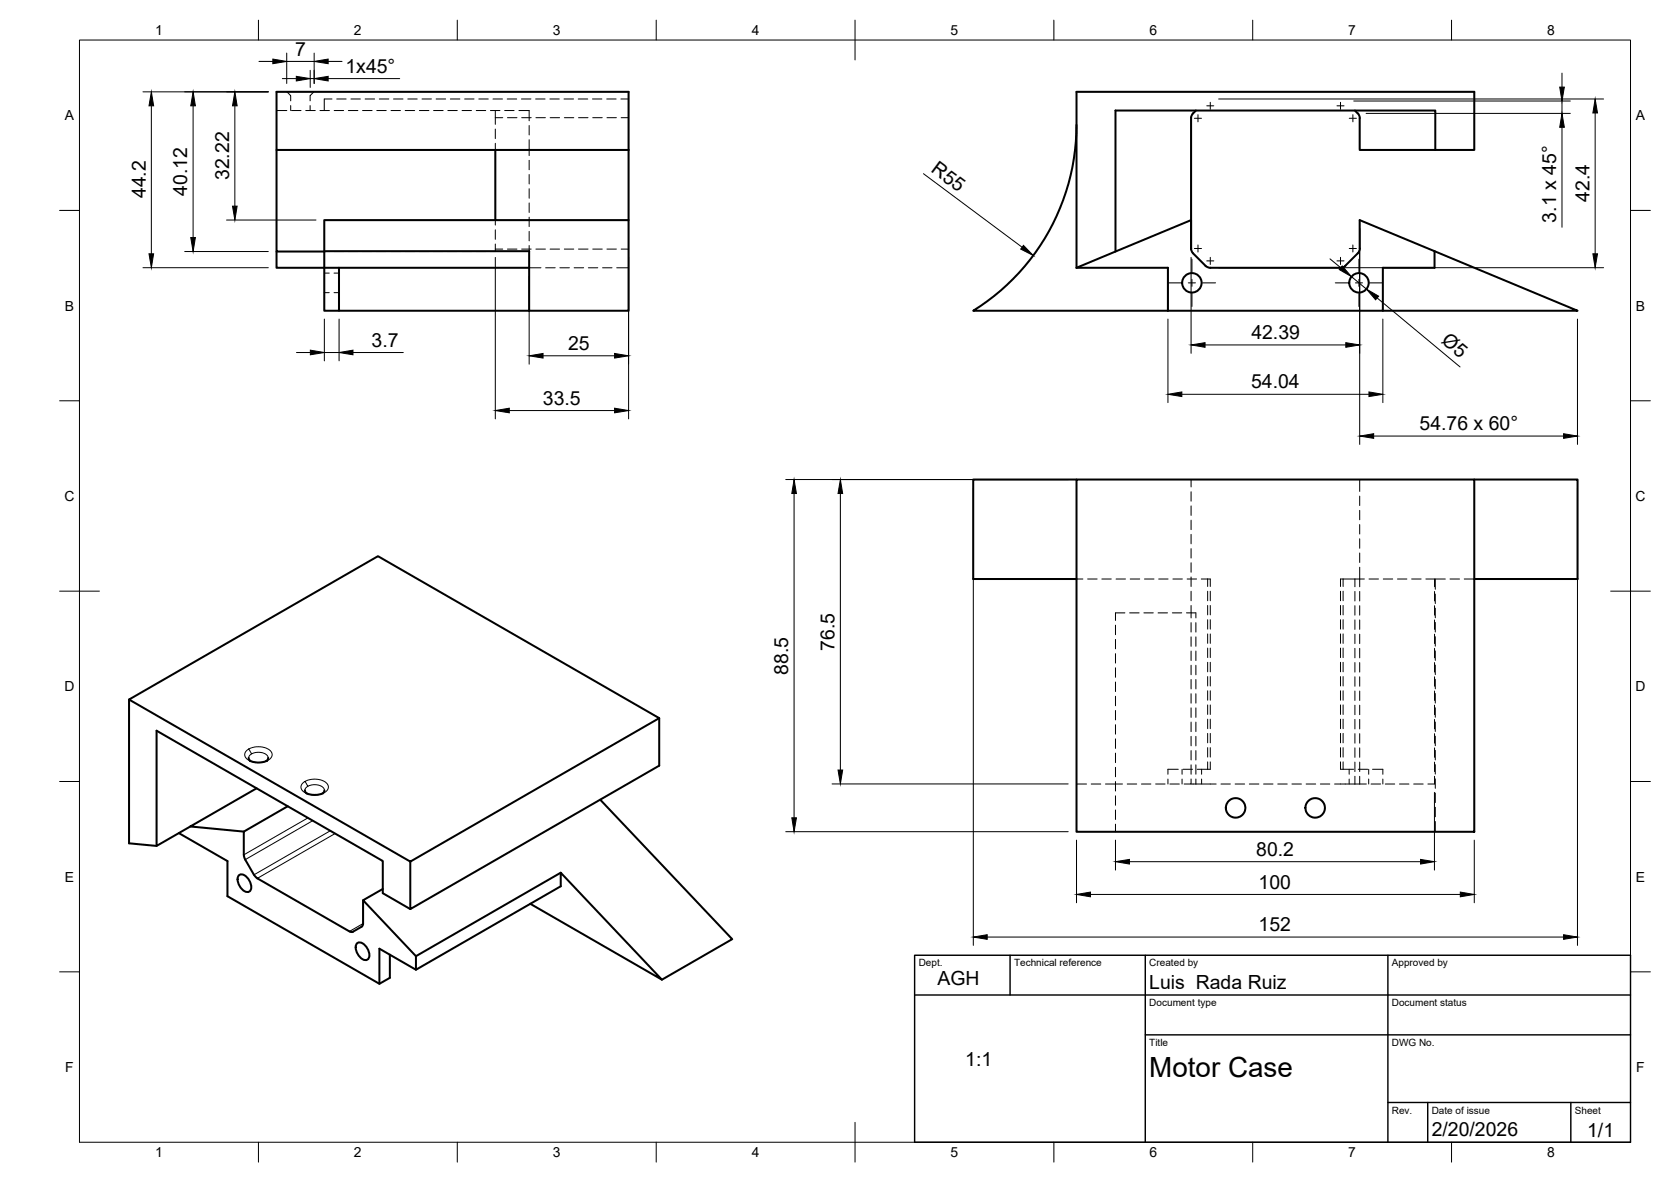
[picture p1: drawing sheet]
<svg xmlns="http://www.w3.org/2000/svg" width="420mm" height="297mm" viewBox="0 0 420 297" stroke-linecap="round" stroke-linejoin="round" font-family="sans-serif">
<!-- layer: Visible -->
<g fill="none" stroke="#000" stroke-width=".51">
<path d="M69.5 37.7v25.5h12M124.5 37.7v17.6M158.1 37.7h-88.6v-14.6h88.6v32.2M270.7 31.4a55 55 0 0 1-26 46.7h49M299.5 29.6v33M300.7 27.8l-.9 .9-.3 .9M340.7 27.8a2.46 2.46 0 0 1 1.2 1.9M341.9 29.7v8h19M360.9 37.7v-9.9h-80.4v35.4l19-7.9 .1 7.8 3.5 3.7M360.9 37.7h9.8v-14.6h-100v44.2M69.5 63.2v4.1h12M81.5 67.3v-4.2h51.6v15"/>
<path d="M81.5 63.1v-7.8h76.6v22.8h-25M81.5 67.3v10.8h51.6M81.5 67.3h51.6M85.2 67.3v10.8M270.7 67.3h23v10.8M280.5 63.2l-9.8 4.1M303.1 66.8l.6 .4 .6 .1h32.8l.6-.1 .6-.4M360.7 63.1l36 15h-49M360.7 63.1l-18.8-7.8-.1 7.8-3.5 3.7M360.7 63.1v4.2h-13v10.8h-54M270.7 120.5h-26v25h26M270.7 120.5h100v88.5h-100z"/>
<path d="M370.7 120.5h26v25h-26M32.4 175.8l62.6-36 70.8 40.7-62.6 36zM32.4 175.8v36.1l7 .7M62.5 190.5l.4 .7 1.3 .4h1.5l1.4-.4M64.5 198.1l-16.6 9.6 13.4 1.3M67.4 190.5l-.4 .7M76.7 198.6l.3 .7 1.3 .4h1.5l1.4-.3M81.6 198.6l-.4 .8M165.8 180.5v11.9l-62.6 36.1v-12M45 209.4l12.2 7v8.8l38.2 22 2.6-1.5v-5.8M47.9 207.7l-8.5 4.9v-29l56.8 32.8v8.1l7 4M61.3 214.8l.4 1.2 2.2 3.8 .8 .9"/>
<path d="M72.3 202.6l-11 6.4v5.8M141 219.3l-36.4 21v3.4M150.9 201l33.2 35-17.7 10.2M60 220.1a1.52 1.52 0 0 1 2.3 .6 2.59 2.59 0 0 1 .4 3.4 2.15 2.15 0 0 1-2.5-1.4 2.74 2.74 0 0 1-.2-2.6zM64.7 220.7l23.2 13.4 .8 .1 2.2-1.3M89.7 237.2a1.52 1.52 0 0 1 2.3 .6 2.59 2.59 0 0 1 .4 3.4 2.15 2.15 0 0 1-2.5-1.4 2.74 2.74 0 0 1-.2-2.6zM91.3 226.2v5.9l-.4 .8M96.2 223.4l-4.9 2.8 13.3 14.1M133.3 227.1l33.1 19.1-25.4-26.9v3.4l-36.4 21-9.2-5.3v8.8"/>
<circle cx="299.7" cy="71.1" r="2.44"/>
<circle cx="341.7" cy="71.1" r="2.44"/>
<circle cx="310.7" cy="203" r="2.46"/>
<circle cx="330.7" cy="203" r="2.46"/>
</g>
<!-- layer: Hidden -->
<g fill="none" stroke="#000" stroke-width=".25">
<path d="M69.5 27.8h2.6M72.1 23.1l1 1v1.2M73.1 26.5v1.3M73.3 27.8h2.4M76.9 27.8h2.4M78 26.5v1.3M79 23.1l-1 1v1.2M80.5 27.8h2.3M83.5 24.9h-2v2.9M84 27.8h2.4M84.7 24.9h2.3M87.6 27.8h2.4"/>
<path d="M88.2 24.9h2.4M91.2 27.8h2.4M91.8 24.9h2.4M94.7 27.8h2.4M95.4 24.9h2.4M98.3 27.8h2.4M99 24.9h2.3M101.9 27.8h2.4M102.5 24.9h2.4M105.5 27.8h2.3M106.1 24.9h2.4M109 27.8h2.4"/>
<path d="M109.7 24.9h2.4M112.6 27.8h2.4M113.2 24.9h2.4M116.2 27.8h2.4M116.8 24.9h2.4M119.7 27.8h2.4M120.4 24.9h2.4M123.3 27.8h2.4M124 24.9h2.3M124.5 27.8v1.8M124.5 29.6v1.6M124.5 32.4v2.4"/>
<path d="M124.5 36v1.7M124.5 29.6h1.9M126.9 27.8h2.4M127.5 24.9h2.4M127.6 29.6h2.4M130.5 27.8h2.6v2.6M131.1 24.9h2.4M131.2 29.6h2.4M133.1 31.5v2.4M133.1 35.1v4M134.7 24.9h2.4M134.7 29.6h2.4"/>
<path d="M138.3 24.9h2.3M138.3 29.6h2.4M141.8 24.9h2.4M141.9 29.6h2.4M145.4 24.9h2.4M145.5 29.6h2.3M149 24.9h2.3M149 29.6h2.4M152.5 24.9h2.4M152.6 29.6h2.4M156.1 24.9h2M156.2 29.6h1.9"/>
<path d="M124.5 55.3v1.3M124.5 57.7v2.4M133.1 40.3v2.4M133.1 43.9v2.3M133.1 47.4v2.4M133.1 51v2.4M133.1 54.6v2.3M133.1 58.2v2.3M81.5 63.2h1.3M81.5 68.6h1.3M81.5 73.5h1.3M84 63.2h2.4"/>
<path d="M84 68.6h1.2M84 73.5h1.2M87.6 63.2h2.3M91.1 63.2h2.4M94.7 63.2h2.4M98.3 63.2h2.4M101.9 63.2h2.3M105.4 63.2h2.4M109 63.2h2.4M112.6 63.2h2.4M116.1 63.2h2.4M119.7 63.2h2.4"/>
<path d="M124.5 61.3v1.9h-1.2M124.5 62.6h1.9M127.6 62.6h2.4M131.2 62.6h2.4M133.1 61.7v1.4M133.1 67.3h2.9M134.7 62.6h2.4M137.2 67.3h2.4M138.3 62.6h2.4M140.8 67.3h2.4M141.9 62.6h2.4M144.4 67.3h2.3"/>
<path d="M145.5 62.6h2.3M147.9 67.3h2.4M149 62.6h2.4M151.5 67.3h2.4M152.6 62.6h2.4M155.1 67.3h3M156.2 62.6h1.9M299.5 120.5v1.9M299.5 123.6v2.3M299.5 127.1v2.4M299.5 130.7v2.4M299.5 134.3v2.4"/>
<path d="M299.5 137.9v2.3M341.9 120.5v3M341.9 124.7v2.3M341.9 128.3v2.3M341.9 131.8v2.4M341.9 135.4v2.4M341.9 139v2.4M270.7 145.5h1.6M273.5 145.5h2.4M277.1 145.5h2.3M280.5 157.1v2.4M280.6 145.5h2.4"/>
<path d="M282.9 154h-2.4v1.9M284 154h2.4M284.2 145.5h2.4M287.6 154h2.4M287.8 145.5h2.4M291.2 154h2.4M291.3 145.5h2.4M294.8 154h2.3M294.9 145.5h2.4M298.3 154h2.4v1.3M298.5 145.5h2.4M299.5 141.4v2.4"/>
<path d="M299.5 145v2.4M299.5 148.6v2.4M299.5 152.2v3.1M299.5 156.5v2.3M300.7 156.5v2.3M302 145.5h2.3v1.9M303.7 145.5v1.9M303.7 148.6v2.4M303.7 152.2v2.3M303.7 155.7v2.4M303.7 159.3v2.4M304.3 148.6v2.4"/>
<path d="M304.3 152.2v2.3M304.3 155.7v2.4M304.3 159.3v2.4M337.1 148.6v2.4M337.1 152.2v2.3M337.1 155.7v2.4M337.1 159.3v2.4M337.7 145.5v1.9M337.7 148.6v2.4M337.7 152.2v2.3M337.7 155.7v2.4M337.7 159.3v2.4"/>
<path d="M340.7 145.5v2M340.7 148.6v2.4M340.7 152.2v2.4M340.7 155.8v2.4M340.7 159.4v2.3M341.9 142.5v5M341.9 148.6v2.4M341.9 152.2v2.4M341.9 155.8v2.4M341.9 159.4v2.3M343 145.5h-5.9v1.9M344.2 145.5h2.4"/>
<path d="M347.8 145.5h2.4M351.4 145.5h2.4M354.9 145.5h2.4M358.5 145.5h2.4v2.6M360.7 145.5v2M360.7 148.6v2.4M360.7 152.2v2.4M360.7 155.8v2.4M360.7 159.4v2.3M360.9 145.5h2.5M360.9 149.3v2.4M360.9 152.9v2.3"/>
<path d="M360.9 156.4v2.4M364.6 145.5h2.4M368.2 145.5h2.5M280.5 160.7v2.4M280.5 164.3v2.3M280.5 167.8v2.4M280.5 171.4v2.4M280.5 175v2.4M280.5 178.5v2.4M299.5 160v2.4M299.5 163.6v2.4M299.5 167.2v2.4"/>
<path d="M299.5 170.8v2.3M299.5 174.3v2.4M299.5 177.9v2.4M300.7 160v2.4M300.7 163.6v2.4M300.7 167.2v2.4M300.7 170.8v2.3M300.7 174.3v2.4M300.7 177.9v2.4M303.7 162.9v2.4M303.7 166.4v2.4M303.7 170v2.4"/>
<path d="M303.7 173.6v2.4M303.7 177.2v2.3M304.3 162.9v2.4M304.3 166.4v2.4M304.3 170v2.4M304.3 173.6v2.4M304.3 177.2v2.3M337.1 162.9v2.4M337.1 166.4v2.4M337.1 170v2.4M337.1 173.6v2.4M337.1 177.2v2.3"/>
<path d="M337.7 162.9v2.4M337.7 166.4v2.4M337.7 170v2.4M337.7 173.6v2.4M337.7 177.2v2.3M340.7 162.9v2.4M340.7 166.5v2.4M340.7 170.1v2.4M340.7 173.7v2.3M340.7 177.2v2.4M341.9 162.9v2.4M341.9 166.5v2.4"/>
<path d="M341.9 170.1v2.4M341.9 173.7v2.3M341.9 177.2v2.4M360.7 162.9v2.4M360.7 166.5v2.4M360.7 170.1v2.4M360.7 173.7v2.3M360.7 177.2v2.4M360.9 160v2.4M360.9 163.6v2.4M360.9 167.1v2.4M360.9 170.7v2.4"/>
<path d="M360.9 174.3v2.4M360.9 177.9v2.3M270.7 197h2.5M274.4 197h2.4M278 197h4.2M280.5 182.1v2.4M280.5 185.7v2.4M280.5 189.3v2.4M280.5 192.8v2.4M280.5 196.4v2.4M280.5 200v2.4M283.4 197h2.4"/>
<path d="M287 197h2.4M290.6 197h2.3M293.7 195.8v1.2M294.2 197h2.3M296.3 193.3h-2.6v1.3M297.2 193.3v1.3M297.2 195.8v1.2M297.5 193.3h2.3M299.5 197h1.2M299.5 195.8v1.2h-1.8M299.5 181.5v2.4M299.5 185v2.4"/>
<path d="M299.5 188.6v2.4M299.5 192.2v2.4M300.7 197h5.1M300.7 181.5v2.4M300.7 185v2.4M300.7 188.6v2.4M300.7 192.2v2.4M300.7 195.8v1.2M302.1 193.3v1.3M302.1 195.8v1.2M303.7 180.7v2.4M303.7 184.3v2.4"/>
<path d="M303.7 187.9v2.4M303.7 191.5v1.8M304.3 191.5v1.8h-3.3M304.3 180.7v2.4M304.3 184.3v2.4M304.3 187.9v2.4M307 197h2.4M310.6 197h2.3M314.1 197h2.4M317.7 197h2.4M321.3 197h2.4M324.8 197h2.4"/>
<path d="M328.4 197h2.4M332 197h2.4M335.6 197h5.1M337.1 191.5v1.8h3.2M337.1 180.7v2.4M337.1 184.3v2.4M337.1 187.9v2.4M337.7 180.7v2.4M337.7 184.3v2.4M337.7 187.9v2.4M337.7 191.5v1.8M339.2 193.3v1.3"/>
<path d="M339.2 195.8v1.2M340.7 197h1.2M340.7 180.8v2.4M340.7 184.4v2.4M340.7 187.9v2.4M340.7 191.5v2.4M340.7 195.1v1.9M341.5 193.3h2.4M341.9 197h1.7M341.9 180.8v2.4M341.9 184.4v2.4M341.9 187.9v2.4"/>
<path d="M341.9 191.5v2.4M341.9 195.1v1.9M344.1 193.3v1.3M344.1 195.8v1.2M344.7 197h2.4M345.1 193.3h2.6v1.3M347.7 195.8v1.2M348.3 197h2.4M351.9 197h2.4M355.5 197h2.3M360.7 195.1v1.9h-1.7M360.7 180.8v2.4"/>
<path d="M360.7 184.4v2.4M360.7 187.9v2.4M360.7 191.5v2.4M360.9 181.4v2.4M360.9 185v2.4M360.9 188.6v2.4M360.9 192.2v2.3M360.9 195.7v2.4M360.9 199.3v2.4M280.5 203.5v2.4M280.5 207.1v1.9M360.9 202.9v2.4"/>
<path d="M360.9 206.4v2.6"/>
</g>
<!-- layer: Visible Narrow -->
<path d="M62.1 188.5l1-.5 .9-.3h1.5l1 .1a1.9 1.9 0 0 1 1.8 2.4 4.6 4.6 0 0 1-6.6 0 1.37 1.37 0 0 1 .4-1.7zM62.5 188.2l.5 .8a.41 .41 0 0 0 .3 .4 .41 .41 0 0 0 .5-.2l1.1-.2 1.2 .2 1 .6 .3 .7M63.2 189.5l-.4 .4-.3 .6M76.1 196.9l.7-.6 1-.4 1.2-.1 1.3 .1a2.13 2.13 0 0 1 2.2 2.3 4.3 4.3 0 0 1-5.2 1.3 1.69 1.69 0 0 1-1.4-2.5zM76.7 196.4l.4 .7a.44 .44 0 0 0 .3 .5 .44 .44 0 0 0 .6-.2l1.4-.2 1 .2 .9 .6 .3 .6M77.4 197.6l-.5 .4-.2 .6M77.4 205.5l-16.1 9.3M78.7 206.2l-17 9.8M83.1 208.8l-19.2 11M84.3 209.5l-19.6 11.2M91.3 232.1l-3.4 2" fill="none" stroke="#000" stroke-width=".25"/>
<!-- layer: BORDER -->
<g fill="none" stroke="#000" stroke-width=".25">
<path d="M20 10.1h390v276.9h-390zM65 5.1v5M115 5.1v5M165 5.1v5M215 5.1v10M265 5.1v5M315 5.1v5M365 5.1v5M15 52.9h5M410 52.9h5M15 100.7h5M410 100.7h5"/>
<path d="M15 148.6h10M405 148.6h10M15 196.4h5M410 196.4h5M15 244.2h5M410 244.2h5M65 287v5M115 287v5M165 287v5M215 282.1v9.9M265 287v5M315 287v5"/>
<path d="M365 287v5"/>
</g>
<!-- layer: TITLEBLOCK -->
<path d="M230 240.1h180v46.9h-180zM230 250h180M254 240.1v9.9M288 240.1v46.9M349 240.1v46.9M288 260.1h122M349 277.1h61M359 277.1v9.9M395 277.1v9.9" fill="none" stroke="#000" stroke-width=".36"/>
<!-- layer: Smart Centers -->
<g fill="none" stroke="#000" stroke-width=".25">
<path d="M300.3 29.7h1.8M301.2 28.8v1.8M303.4 26.6h1.8M304.3 25.7v1.8M336.2 26.6h1.7M337.1 25.7v1.8M339.3 29.7h1.8M340.2 28.8v1.8M293.7 71.1h3.3M298.8 71.1h1.8M299.7 65.1v3.3M299.7 70.2v1.8"/>
<path d="M299.7 73.8v3.2M300.3 62.4h1.8M301.2 61.6v1.7M302.4 71.1h3.2M303.4 65.6h1.8M304.3 64.7v1.8M335.7 71.1h3.3M336.2 65.6h1.7M337.1 64.7v1.8M339.3 62.4h1.8M340.2 61.6v1.7M340.8 71.1h1.8"/>
<path d="M341.7 65.1v3.3M341.7 70.2v1.8M341.7 73.8v3.2M344.4 71.1h3.2"/>
</g>
<!-- layer: FD_Dimensions -->
<g fill="none" stroke="#000" stroke-width=".25">
<path d="M65.1 15.4h3.5M71 19.8h3.5M72.1 13.3v7.7M72.1 15.4h6.9M78 17.7v4.3M78 19.8h1M79 13.3v7.7M82.5 15.4h3.5M82.5 19.8h18M392.7 18.4v3.5M35.9 23.1h31.6M38.1 26.6v37.2"/>
<path d="M48.6 26.6v33.1M59.1 26.6v25.2M306.4 24.9h96.8M340.4 25.4h54.4M343.5 28.5h51.3M392.7 25.4v3.1M392.7 32v25.1M401.1 28.4v35.4M57 55.3h22.5M232.2 43.7l24.8 18.4M341.9 57.4v54.3M35.9 67.3h31.6"/>
<path d="M46.4 63.2h21.1M124.5 64.7v40.6M133.1 69.4v22.1M158.1 64.7v40.6M299.5 64.7v24.1M306.4 67.3h96.8M334.4 65.1l2.7 2.2M339.8 69.5l3.8 3.2M346.3 74.9l20.8 17.3M74.5 88.6h3.5M81.6 80.2v10.5M81.6 88.6h3.7"/>
<path d="M85.3 80.2v10.5M88.8 88.6h12.6M136.5 89.4h18M293.7 80.2v21M297.2 99.1h47M303 86.7h35.4M347.7 80.2v21M396.6 80.2v31.5M128.1 103.2h26.4M345.4 109.6h47.7M197.6 120.5h71M199.7 124v81.5"/>
<path d="M211.3 124v69.5M244.7 122.6v115M396.6 122.6v115M209.2 197h59.4M360.7 199.1v19.6M197.6 209h71M270.7 211.1v15.8M280.5 211.1v7.6M284 216.5h73.2M370.7 211.1v15.8M248.2 235.5h144.9M274.2 224.8h93"/>
</g>
<g fill="#000" stroke="#000" stroke-width=".25">
<path d="M68.6 14.8l3.5 .6-3.5 .6zM74.5 19.2l3.5 .6-3.5 .5zM79 15.4l3.5-.6v1.2zM79 19.8l3.5-.6v1.1zM38.1 23.1l.5 3.5h-1.1zM48.6 23.1l.5 3.5h-1.1zM59.1 23.1l.5 3.5h-1.1zM392.2 21.9h1.1l-.6 3.5zM392.7 28.5l.6 3.5h-1.1zM401.1 24.9l.6 3.5h-1.2zM48 59.7h1.1l-.5 3.5zM58.5 51.8h1.1l-.5 3.5z"/>
<path d="M37.5 63.8h1.1l-.5 3.5zM257.3 61.7l2.5 2.5-3.2-1.6zM337.5 66.8l2.3 2.7-3.1-1.8zM343.6 72.7l3 1.7-.7 .9zM400.5 63.8h1.2l-.6 3.5zM78 88l3.6 .6-3.6 .6zM85.3 88.6l3.5-.6v1.2zM133.1 89.4l3.4-.6v1.2zM154.5 88.8l3.6 .6-3.6 .6zM293.7 99.1l3.5-.6v1.2zM299.5 86.7l3.5-.6v1.2zM338.4 86.1l3.5 .6-3.5 .6z"/>
<path d="M344.2 98.5l3.5 .6-3.5 .6zM124.5 103.2l3.6-.6v1.1zM154.5 102.6l3.6 .6-3.6 .5zM341.9 109.6l3.5-.6v1.2zM393.1 109l3.5 .6-3.5 .6zM199.7 120.5l.6 3.5h-1.2zM211.3 120.5l.6 3.5h-1.2zM210.7 193.5h1.2l-.6 3.5zM199.1 205.5h1.2l-.6 3.5zM280.5 216.5l3.5-.5v1.1zM357.2 216l3.5 .5-3.5 .6zM244.7 235.5l3.5-.6v1.2z"/>
<path d="M270.7 224.8l3.5-.6v1.2zM367.2 224.2l3.5 .6-3.5 .6zM393.1 234.9l3.5 .6-3.5 .6z"/>
</g>
<text font-size="7" x="289" y="270.6">Motor Case</text>
<g font-size="4.9">
<text x="74.2" y="14">7</text>
<text x="86.9" y="18.3">1x45°</text>
<text x="57.6" y="45.3" transform="rotate(-90 57.6 45.3)">32.22</text>
<text x="233.9" y="43.1" transform="rotate(37 233.9 43.1)">R55</text>
<text x="36.7" y="49.8" transform="rotate(-90 36.7 49.8)">44.2</text>
<text x="47.1" y="49.2" transform="rotate(-90 47.1 49.2)">40.12</text>
<text x="399.7" y="50.7" transform="rotate(-90 399.7 50.7)">42.4</text>
<text x="391.3" y="55.9" transform="rotate(-90 391.3 55.9)">3.1 x 45°</text>
<text x="93.5" y="87.1">3.7</text>
<text x="142.9" y="88">25</text>
<text x="314.6" y="85.2">42.39</text>
<text x="362.2" y="86.1" transform="rotate(40 362.2 86.1)">Ø5</text>
<text x="136.5" y="101.7">33.5</text>
<text x="314.6" y="97.6">54.04</text>
<text x="356.9" y="108.1">54.76 x 60°</text>
<text x="209.8" y="163.5" transform="rotate(-90 209.8 163.5)">76.5</text>
<text x="198.2" y="169.5" transform="rotate(-90 198.2 169.5)">88.5</text>
<text x="315.9" y="215.1">80.2</text>
<text x="316.5" y="223.3">100</text>
<text x="316.5" y="234">152</text>
<text x="235.7" y="247.5">AGH</text>
<text x="289" y="248.5">Luis Rada Ruiz</text>
<text x="242.7" y="268">1:1</text>
<text x="360" y="285.5">2/20/2026</text>
<text x="399.1" y="285.7">1/1</text>
</g>
<g font-size="3.5">
<text x="39" y="8.8">1</text>
<text x="89" y="8.8">2</text>
<text x="139" y="8.8">3</text>
<text x="189" y="8.8">4</text>
<text x="239" y="8.8">5</text>
<text x="289" y="8.8">6</text>
<text x="339" y="8.8">7</text>
<text x="389" y="8.8">8</text>
<text x="16.3" y="30.2">A</text>
<text x="411.3" y="30.2">A</text>
<text x="16.3" y="78">B</text>
<text x="411.3" y="78">B</text>
<text x="16.2" y="125.9">C</text>
<text x="411.2" y="125.9">C</text>
<text x="16.2" y="173.7">D</text>
<text x="411.2" y="173.7">D</text>
<text x="16.3" y="221.6">E</text>
<text x="411.3" y="221.6">E</text>
<text x="16.4" y="269.4">F</text>
<text x="411.4" y="269.4">F</text>
<text x="39" y="290.8">1</text>
<text x="89" y="290.8">2</text>
<text x="139" y="290.8">3</text>
<text x="189" y="290.8">4</text>
<text x="239" y="290.8">5</text>
<text x="289" y="290.8">6</text>
<text x="339" y="290.8">7</text>
<text x="389" y="290.8">8</text>
</g>
<g font-size="2.5">
<text x="231" y="242.9">Dept.</text>
<text x="255" y="242.9">Technical reference</text>
<text x="289" y="242.9">Created by</text>
<text x="350" y="242.9">Approved by</text>
<text x="289" y="252.8">Document type</text>
<text x="350" y="252.8">Document status</text>
<text x="289" y="262.9">Title</text>
<text x="350" y="262.9">DWG No.</text>
<text x="350" y="279.9">Rev.</text>
<text x="360" y="279.9">Date of issue</text>
<text x="396" y="279.9">Sheet</text>
</g>
</svg>
